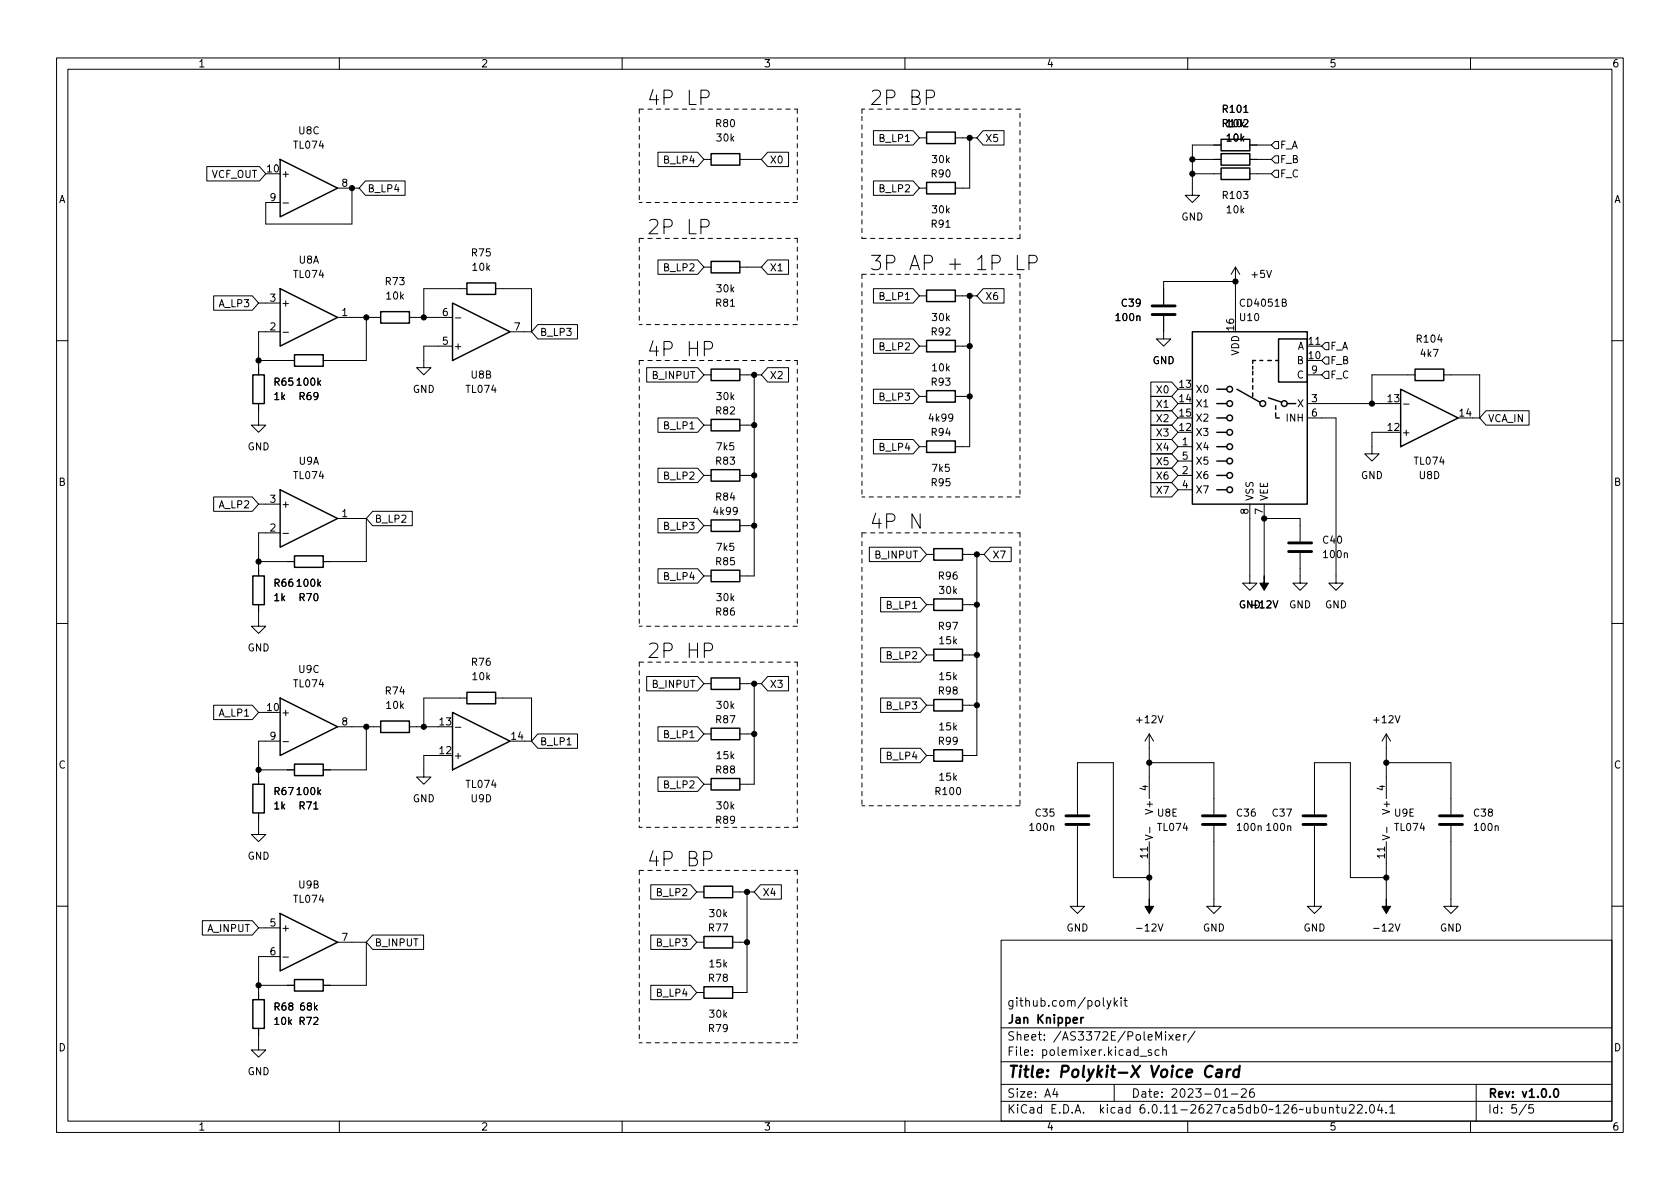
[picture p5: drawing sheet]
<svg xmlns="http://www.w3.org/2000/svg" width="297mm" height="210mm" viewBox="0 0 297 210" stroke-linecap="round" stroke-linejoin="round" font-family="sans-serif">
<g fill="none" stroke="#000" stroke-width=".18">
<path d="M10 10.2h277v190.1h-277zM12 12.2h273v186.1h-273zM60 10.2v2M110 10.2v2M160 10.2v2M210 10.2v2M219.9 19.9h.7M260 10.2v2M36.6 29.5h9.3l1.1 1.2-1.1 1.3h-9.3zM47 30.7h2.5M50 35.9h1M59.7 33.3h3.8"/>
<path d="M62.2 33.3v6.3h-15.2v-3.8h2.5M64.6 32h7v2.5h-7l-1.1-1.2zM116.3 26.9h7l1.2 1.3-1.2 1.3h-7zM124.5 28.2h1.2M130.8 28.2h3.8M135.7 26.9h3.7v2.6h-3.7l-1.1-1.3zM154.4 32h7l1.2 1.3-1.2 1.2h-7zM154.4 23.1h7l1.2 1.3-1.2 1.2h-7zM162.6 24.4h1.2M162.6 33.3h1.2M168.9 24.4h3.8M171.4 24.4v8.9h-2.5"/>
<path d="M173.8 23.1h3.7v2.5h-3.7l-1.1-1.2zM210.8 28.2h5.1M210.8 30.7h5.1M215.9 25.6h-5.1v8.9h1.3l-1.3 1.3-1.3-1.3h1.3M219.9 21.3l.5-.2 .2 .4-.7 .9h.7M221 28.2h3.8M221 25.6h3.8M221 30.7h3.8M225.4 27.6h.7v1.2h-.7l-.6-.6zM225.4 30.1h.7v1.3h-.7l-.6-.7zM225.4 25h.7v1.3h-.7l-.6-.7zM37.8 52.3h6.8l1.1 1.3-1.1 1.3h-6.8z"/>
<path d="M45.7 53.6h3.8M49.5 58.7h-3.8v7.6M50 58.8h1M59.7 56.1h7.6M64.8 56.1v7.6h-7.7M72.4 56.1h7.6M80.5 56.2h1M82.5 51h-7.6v5.1M87.6 51h6.4v7.7M90.2 58.7h3.8M95.1 57.4h7v2.5h-7l-1.1-1.2zM116.3 46h7l1.2 1.2-1.2 1.3h-7z"/>
<path d="M124.5 47.2h1.2M129.1 54.2h.8M130.8 47.2h3.8M135.7 46h3.7v2.5h-3.7l-1.1-1.3zM154.4 59.9h7l1.2 1.3-1.2 1.3h-7zM154.4 51h7l1.2 1.3-1.2 1.3h-7zM162.6 52.3h1.2M167.2 40.2h.8M168.9 52.3h3.8M171.4 52.3v26.7h-2.5M173.8 51h3.7v2.6h-3.7l-1.1-1.3zM201 56l.2-.1h.3v.8"/>
<path d="M205.7 55.9v4h1.3l-1.3 1.3-1.2-1.3h1.2M218.4 47.2v11.5M218.4 47.2l-.7 1.3M218.4 47.2l.8 1.3M218.4 49.8h-12.7v4M224 47.8l.4 1.3 .4-1.3M226.7 53.5l.6-.1 .1-.1-.1-.3-.6-.1v1.3h.5l.2-.2v-.3l-.3-.2M254.5 59.2l-.3 .9h.8M10 60.2h2M45.7 71.4v3.8h1.3l-1.3 1.2-1.3-1.2h1.3M45.7 63.7h6.4M56.3 67.6l.4 .5"/>
<path d="M56.7 67.3l-.5 .5M80 61.2h-5.1v3.8h1.3l-1.3 1.3-1.2-1.3h1.2M114.3 65h9l1.2 1.3-1.2 1.3h-9zM116.3 73.9h7l1.2 1.3-1.2 1.2h-7zM124.5 66.3h1.2M124.5 75.2h1.2M130.8 66.3h3.8M130.8 75.2h2.5M133.3 66.3v35.5h-2.5M135.7 65h3.7v2.6h-3.7l-1.1-1.3zM154.4 68.8h7l1.2 1.3-1.2 1.3h-7zM154.4 77.7h7l1.2 1.3-1.2 1.3h-7z"/>
<path d="M162.6 79h1.2M162.6 61.2h1.2M162.6 70.1h1.2M168.5 73.8l-.3 .2-.3-.1-.2-.1 .2-.5 .3-.1 .2 .1a.84 .84 0 0 1-.3 1.2h-.2M168.9 61.2h2.5M168.9 70.1h2.5M203.5 70.1h3.7l1.1 1.3-1.1 1.2h-3.7zM203.5 75.2h3.7l1.1 1.2-1.1 1.3h-3.7zM203.5 77.7h3.7l1.1 1.3-1.1 1.3h-3.7zM203.5 72.6h3.7l1.1 1.3-1.1 1.3h-3.7zM203.5 67.6h3.7l1.1 1.2-1.1 1.3h-3.7zM208.3 79h2.5"/>
<path d="M208.3 76.4h2.5M208.3 68.8h2.5M208.3 71.4h2.5M208.3 73.9h2.5M231.1 73.9h5.1v29.2h1.3l-1.3 1.3-1.3-1.3h1.3M231.1 63.7h2.6M231.1 61.2h2.6M231.1 71.4h16.5M231.1 66.3h2.6M232.7 60.9h.7M234.3 65.7h.6v1.2h-.6l-.6-.6zM234.3 60.6h.6v1.2h-.6l-.6-.6z"/>
<path d="M234.3 63.1h.6v1.3h-.6l-.6-.7zM247.6 76.4h-5v3.9h1.2l-1.2 1.2-1.3-1.2h1.3M248.2 71.5h.9M250.2 66.3h-7.6v5.1M255.3 66.3h6.3v7.6M257.8 73.9h3.8M262.7 72.6h7.7v2.6h-7.7l-1.1-1.3zM285 60.2h2M37.8 87.9h6.8l1.1 1.2-1.1 1.3h-6.8zM45.7 99.3h6.4M45.7 89.1h3.8M49.5 94.2h-3.8v7.6"/>
<path d="M50 94.3h1M59.7 91.7h5.1M64.8 91.7v7.6h-7.7M65.9 90.4h7v2.6h-7l-1.1-1.3zM116.3 91.7h7l1.2 1.3-1.2 1.2h-7zM116.3 82.8h7l1.2 1.3-1.2 1.2h-7zM124.5 84.1h1.2M124.5 93h1.2M130.4 90.3l-.3 .2-.3-.1-.2-.1 .2-.5 .3-.1 .2 .1a.84 .84 0 0 1-.3 1.2h-.2M130.8 84.1h2.5M130.8 93h2.5M153.7 96.8h9l1.1 1.2-1.1 1.3h-9z"/>
<path d="M163.8 98h1.3M170.2 98h3.8M172.7 98v35.6h-2.5M175.1 96.8h3.7v2.5h-3.7l-1.1-1.3zM203.5 85.3h3.7l1.1 1.3-1.1 1.3h-3.7zM203.5 82.8h3.7l1.1 1.3-1.1 1.2h-3.7zM203.5 80.3h3.7l1.1 1.2-1.1 1.3h-3.7zM208.3 84.1h2.5M208.3 86.6h2.5M208.3 81.5h2.5M221 89.1v14h1.2l-1.2 1.3-1.3-1.3h1.3M223.5 89.1v12.7"/>
<path d="M223.5 91.7h6.4v4.1M229.9 97.8v5.3h1.2l-1.2 1.3-1.3-1.3h1.3M237.7 97.9l.2-.1h.3v.8M10 110.2h2M45.7 106.9v3.8h1.3l-1.3 1.3-1.3-1.3h1.3M56.3 103.2l.4 .5M56.7 102.8l-.5 .5M114.3 119.6h9l1.2 1.3-1.2 1.3h-9zM116.3 100.6h7l1.2 1.2-1.2 1.3h-7zM124.5 101.8h1.2M135.7 119.6h3.7v2.6h-3.7l-1.1-1.3zM155.7 114.5h7l1.1 1.3-1.1 1.3h-7z"/>
<path d="M155.7 105.7h7l1.1 1.2-1.1 1.3h-7zM163.8 106.9h1.3M163.8 115.8h1.3M170.2 106.9h2.5M170.2 115.8h2.5M225.1 106.2l.4 1.3 .4-1.3M285 110.2h2M37.8 124.7h6.8l1.1 1.3-1.1 1.2h-6.8zM45.7 126h3.8M45.7 136.1h6.4M49.5 131.1h-3.8v7.6M50 131.1h1"/>
<path d="M56.7 139.7l-.5 .5M59.7 128.5h7.6M64.8 128.5v7.6h-7.7M72.4 128.5h7.6M80 133.6h-5.1v3.8h1.3l-1.3 1.3-1.2-1.3h1.2M80.5 128.6h1M82.5 123.4h-7.6v5.1M87.6 123.4h6.4v7.7M90.2 131.1h3.8M95.1 129.8h7v2.5h-7l-1.1-1.2zM116.3 128.5h7l1.2 1.3-1.2 1.3h-7zM116.3 137.4h7l1.2 1.3-1.2 1.2h-7z"/>
<path d="M124.5 129.8h1.2M124.5 138.7h1.2M124.5 120.9h1.2M130.8 129.8h2.5M130.8 120.9h3.8M133.3 120.9v17.8h-2.5M155.7 123.4h7l1.1 1.3-1.1 1.3h-7zM155.7 132.3h7l1.1 1.3-1.1 1.3h-7zM163.8 133.6h1.3M163.8 124.7h1.3M170.2 124.7h2.5M203.2 129.8v11.4"/>
<path d="M203.2 129.8l-.8 1.3M203.2 129.8l.8 1.3M203.2 134.9h11.4v9.1M204.8 126.6l.4 1.2 .4-1.2M245.1 129.8v11.4M245.1 129.8l-.8 1.3M245.1 129.8l.8 1.3M245.1 134.9h11.4v9.1M246.7 126.6l.4 1.2 .4-1.2M45.7 143.8v3.8h1.3l-1.3 1.2-1.3-1.2h1.3M55.5 143.1h.7M56.3 140l.4 .5"/>
<path d="M115.1 156.5h7l1.1 1.2-1.1 1.3h-7zM123.2 157.7h1.3M129.5 157.7h3.8M132.1 157.7v17.8h-2.6M134.5 156.5h3.7v2.5h-3.7l-1.2-1.3zM185.8 146.1l.1-.1 .3 .1 .1 .8M190.5 146v14.3h1.3l-1.3 1.2-1.3-1.2h1.3M190.5 144v-9.1h6.3v20.3h6.4M202.5 147.7l1.3 .4-1.3 .4M202.9 149.8v.7M203.2 148.8v10.2M203.3 146.3v.9"/>
<path d="M214.6 146v14.3h1.3l-1.3 1.2-1.2-1.2h1.2M222.5 146.1l.1-.1 .3 .1 .1 .8M227.7 146.1l.2-.1 .3 .1v.8M232.4 146v14.3h1.3l-1.3 1.2-1.3-1.2h1.3M232.4 144v-9.1h6.4v20.3h6.3M244.4 147.7l1.3 .4-1.3 .4M244.8 149.8v.7M245.1 148.8v10.2M245.2 146.3v.9M256.5 146v14.3h1.3l-1.3 1.2-1.2-1.2h1.2M264.4 146.1l.1-.1 .3 .1 .1 .8M10 160.2h2"/>
<path d="M35.8 162.8h8.8l1.1 1.3-1.1 1.2h-8.8zM45.7 164.1h3.8M45.7 174.2h6.4M49.5 169.2h-3.8v7.6M50 169.2h1M59.7 166.6h5.1M64.8 166.6v7.6h-7.7M65.9 165.3h9v2.6h-9l-1.1-1.3zM115.1 174.2h7l1.1 1.3-1.1 1.3h-7zM115.1 165.3h7l1.1 1.3-1.1 1.3h-7zM123.2 166.6h1.3M123.2 175.5h1.3"/>
<path d="M129.5 166.6h2.6M177 166.3h108v32h-108zM195.7 176.9l.4 1M196.4 176.9l-.5 1.4-.2 .1M197 176.4v1.5M197.1 177.4l.5 .5M197.6 176.9l-.6 .6M198.2 176.4v.2M198.2 176.9v1M198.7 176.9h.6M198.9 176.4v1.3l.4 .2M204.8 163.4l.4 1.3 .4-1.3"/>
<path d="M246.7 163.4l.4 1.3 .4-1.3M285 160.2h2M45.7 181.9v3.8h1.3l-1.3 1.2-1.3-1.2h1.3M60 198.3v2M110 198.3v2M160 198.3v2M177 194.8h108M177 191.8h108M177 187.8h108M177 181.8h108M182.5 186.5v.1M182.5 185.7v.1"/>
<path d="M184.6 183.8v.1M184.6 183v.1M197 191.8v3M204.9 185.7l-.4-.1-.3 .3v.4l.2 .3h.5M205.6 185.8l.2-.2 .3 .1 .1 .9M205.6 185.1v1.5M206.6 182.9l.8 1M207.4 182.9l-.8 1M207.9 183.4l.7-.1v-.3l-.5-.1-.2 .2 .1 .8h.6M209.3 182.9v1M209.7 182.9l-.3 .1-.1 .2M210 198.3v2"/>
<path d="M211.3 182.4l-1.3 1.9M217.7 193.5h1.2M219.5 192.7l.6-.2 .2 .2 .1 .3-1 1h1M221.6 192.5a.59 .59 0 0 0-.7 .7v.5l.2 .3h.4l.2-.1 .1-.5-.2-.2-.4-.1-.3 .3M238.6 195.5l.5-.2 .3 .2v.3l-.9 1h.9M240 195.5l.6-.2 .2 .2 .1 .3-1 1h1M241.5 196.7v.1M242.4 195.4l.1-.1a.81 .81 0 0 1 .6 .7 .81 .81 0 0 1-.3 .8h-.2a.81 .81 0 0 1-.5-.6 .81 .81 0 0 1 .3-.8zM243.9 195.3l-.3 1h.9M244.3 195.8v1M245.1 196.7v.1M245.7 195.8l.4-.5v1.5"/>
<path d="M245.7 196.8h.9M260 198.3v2M261 191.8v6.5M271.1 195.3h-.7l-.1 .7 .2-.1 .5 .1 .2 .2-.1 .5-.2 .1-.6-.1"/>
</g>
<path d="M200.2 188.5l1.1 2M201.6 188.5l-1.6 2" fill="none" stroke="#000" stroke-width=".4"/>
<g fill="none" stroke="#000" stroke-width=".25">
<path d="M49.5 28.2l10.2 5.1-10.2 5zM125.7 27.2h5.1v2h-5.1zM163.8 23.4h5.1v2h-5.1zM163.8 32.3h5.1v2h-5.1zM215.9 24.6h5.1v2.1h-5.1zM215.9 27.2h5.1v2h-5.1zM215.9 29.7h5.1v2h-5.1zM49.5 51l10.2 5.1-10.2 5.1zM67.3 55.1h5.1v2h-5.1zM80 53.6l10.2 5.1-10.2 5zM82.5 50h5.1v2.1h-5.1zM125.7 46.2h5.1v2.1h-5.1z"/>
<path d="M163.8 51.3h5.1v2h-5.1zM210.8 58.7h20.3v30.4h-20.3zM226.1 59.9h5v7.7h-5zM44.7 66.3h2v5.1h-2zM52.1 62.7h5v2.1h-5zM125.7 74.2h5.1v2h-5.1zM125.7 65.3h5.1v2h-5.1zM163.8 60.2h5.1v2h-5.1zM163.8 78h5.1v2h-5.1zM163.8 69.1h5.1v2h-5.1zM215.1 71.4h1.8M215.1 73.9h1.8"/>
<path d="M215.1 79h1.8M215.1 76.4h1.8M215.1 68.8h1.8M218.7 68.8l4.1 2.3M221.5 64.8v.5M221.5 65.7v.6M221.5 66.9v.7M221.5 68.2v.6M221.5 69.5v.6M222 63.7h-.5v.6M222.8 63.7h.5M224.2 63.7h.6"/>
<path d="M224.3 70.4l2.3 .7M225.6 73.9h.6M225.6 71.7v.7M225.6 73v.7M225.6 63.7h.5M227.6 71.4h1.5M247.6 68.8l10.2 5.1-10.2 5.1zM250.2 65.3h5.1v2h-5.1zM49.5 86.6l10.2 5.1-10.2 5.1zM52.1 98.3h5v2h-5zM125.7 83.1h5.1v2h-5.1zM125.7 91.9h5.1v2.1h-5.1z"/>
<path d="M165.1 97h5.1v2.1h-5.1zM215.1 86.6h1.8M215.1 84.1h1.8M215.1 81.5h1.8M44.7 101.8h2v5.1h-2zM125.7 100.8h5.1v2.1h-5.1zM125.7 119.9h5.1v2h-5.1zM165.1 105.9h5.1v2h-5.1zM165.1 114.8h5.1v2h-5.1zM44.7 138.7h2v5.1h-2zM49.5 123.4l10.2 5.1-10.2 5.1zM52.1 135.1h5v2.1h-5z"/>
<path d="M67.3 127.5h5.1v2h-5.1zM80 126l10.2 5.1-10.2 5zM82.5 122.4h5.1v2.1h-5.1zM125.7 128.8h5.1v2h-5.1zM125.7 137.7h5.1v2h-5.1zM165.1 123.7h5.1v2h-5.1zM165.1 132.6h5.1v2h-5.1zM124.5 156.7h5v2h-5zM44.7 176.8h2v5.1h-2zM49.5 161.5l10.2 5.1-10.2 5.1zM52.1 173.2h5v2.1h-5zM124.5 174.5h5v2h-5z"/>
<path d="M124.5 165.6h5v2h-5z"/>
<circle cx="217.4" cy="71.4" r=".51"/>
<circle cx="217.4" cy="68.8" r=".51"/>
<circle cx="217.4" cy="79" r=".51"/>
<circle cx="217.4" cy="73.9" r=".51"/>
<circle cx="217.4" cy="76.4" r=".51"/>
<circle cx="223.3" cy="71.4" r=".51"/>
<circle cx="227.1" cy="71.4" r=".51"/>
<circle cx="217.4" cy="81.5" r=".51"/>
<circle cx="217.4" cy="86.6" r=".51"/>
<circle cx="217.4" cy="84.1" r=".51"/>
</g>
<path d="M203.7 54.1h4.1M203.7 55.6h4.1M227.8 96h4.1M227.8 97.5h4.1M188.5 144.3h4M188.5 145.8h4M212.6 144.3h4.1M212.6 145.8h4.1M230.4 144.3h4M230.4 145.8h4M254.5 144.3h4.1M254.5 145.8h4.1" fill="none" stroke="#000" stroke-width=".51"/>
<g fill="#000" stroke="#000" stroke-width=".18">
<path d="M223.5 101.8v1.3h.8l-.8 1.3-.7-1.3h.7zM203.2 159v1.3h.8l-.8 1.2-.8-1.2h.8zM245.1 159v1.3h.8l-.8 1.2-.8-1.2h.8z"/>
<circle cx="62.2" cy="33.3" r=".46"/>
<circle cx="171.4" cy="24.4" r=".46"/>
<circle cx="210.8" cy="30.7" r=".46"/>
<circle cx="210.8" cy="28.2" r=".46"/>
<circle cx="64.8" cy="56.1" r=".46"/>
<circle cx="74.9" cy="56.1" r=".46"/>
<circle cx="171.4" cy="52.3" r=".46"/>
<circle cx="218.4" cy="49.8" r=".46"/>
<circle cx="45.7" cy="63.7" r=".46"/>
<circle cx="133.3" cy="75.2" r=".46"/>
<circle cx="133.3" cy="66.3" r=".46"/>
<circle cx="171.4" cy="70.1" r=".46"/>
<circle cx="171.4" cy="61.2" r=".46"/>
<circle cx="242.6" cy="71.4" r=".46"/>
<circle cx="45.7" cy="99.3" r=".46"/>
<circle cx="133.3" cy="84.1" r=".46"/>
<circle cx="133.3" cy="93" r=".46"/>
<circle cx="172.7" cy="98" r=".46"/>
<circle cx="223.5" cy="91.7" r=".46"/>
<circle cx="172.7" cy="106.9" r=".46"/>
<circle cx="172.7" cy="115.8" r=".46"/>
<circle cx="45.7" cy="136.1" r=".46"/>
<circle cx="64.8" cy="128.5" r=".46"/>
<circle cx="74.9" cy="128.5" r=".46"/>
<circle cx="133.3" cy="129.8" r=".46"/>
<circle cx="133.3" cy="120.9" r=".46"/>
<circle cx="172.7" cy="124.7" r=".46"/>
<circle cx="203.2" cy="134.9" r=".46"/>
<circle cx="245.1" cy="134.9" r=".46"/>
<circle cx="132.1" cy="157.7" r=".46"/>
<circle cx="203.2" cy="155.2" r=".46"/>
<circle cx="245.1" cy="155.2" r=".46"/>
<circle cx="45.7" cy="174.2" r=".46"/>
<circle cx="132.1" cy="166.6" r=".46"/>
</g>
<g fill="none" stroke="#000" stroke-width=".18" stroke-dasharray=".8 .8">
<path d="M113 19.3h28M113 19.3v16.5M141 19.3v16.5M152.4 19.3v1.3M180.3 19.3h-27.9M141 35.8h-28M152.4 20.6v21.6M113 42.2v15.2M113 42.2h28M141 57.4h-28M141 42.2v15.2M152.4 48.5h27.9"/>
<path d="M152.4 42.2h27.9M152.4 48.5v39.4M180.3 48.5v39.4M180.3 42.2v-22.9M113 63.7h28M113 63.7v47M141 63.7v47M152.4 94.2h27.9M152.4 94.2v48.3M180.3 87.9h-27.9M180.3 94.2v48.3M113 117.1v29.2"/>
<path d="M113 117.1h28M141 117.1v29.2M141 110.7h-28M113 153.9h28M113 153.9v30.5M141 153.9v30.5M141 146.3h-28M180.3 142.5h-27.9M141 184.4h-28"/>
</g>
<g font-size="3.5">
<text x="114.3" y="18.6">4P</text>
<text x="121.3" y="18.6">LP</text>
<text x="153.7" y="18.6">2P</text>
<text x="160.7" y="18.6">BP</text>
<text x="114.3" y="41.5">2P</text>
<text x="121.3" y="41.5">LP</text>
<text x="153.7" y="47.8">3P</text>
<text x="160.7" y="47.8">AP +</text>
<text x="172.8" y="47.8">1P</text>
<text x="179.8" y="47.8">LP</text>
<text x="114.3" y="63">4P</text>
<text x="121.3" y="63">HP</text>
<text x="153.7" y="93.5">4P</text>
<text x="160.7" y="93.5">N</text>
<text x="114.3" y="116.4">2P</text>
<text x="121.3" y="116.4">HP</text>
<text x="114.3" y="153.2">4P</text>
<text x="121.3" y="153.2">BP</text>
</g>
<g font-size="2.8">
<text x="178" y="191.2">Title:</text>
<text x="187.3" y="191.2">Polykit-X</text>
<text x="203.7" y="191.2">Voice</text>
<text x="213.5" y="191.2">Card</text>
</g>
<g font-size="2.1">
<text x="178" y="178.5">github.com/polykit</text>
<text x="178" y="184.5">Sheet:</text>
<text x="178" y="181.5">Jan</text>
<text x="183.3" y="181.5">Knipper</text>
<text x="186.2" y="184.5">/AS3372E/PoleMixer/</text>
<text x="178" y="187.2">File:</text>
<text x="184.4" y="187.2">polemixer.kicad_sch</text>
<text x="178" y="197.4">KiCad</text>
<text x="178" y="194.6">Size:</text>
<text x="184.7" y="194.6">A4</text>
<text x="185.7" y="197.4">E.D.A.</text>
<text x="194.6" y="197.4">kicad</text>
<text x="200" y="194.6">Date:</text>
<text x="201.8" y="197.4">6.0.11-2627ca5db0~126~ubuntu22.04.1</text>
<text x="207" y="194.6">2023-01-26</text>
<text x="263" y="194.6">Rev:</text>
<text x="263" y="197.4">Id:</text>
<text x="267.1" y="197.4">5/5</text>
<text x="269.1" y="194.6">v1.0.0</text>
</g>
<g font-size="1.8">
<text x="35" y="12.3">1</text>
<text x="85" y="12.3">2</text>
<text x="135" y="12.3">3</text>
<text x="185" y="12.3">4</text>
<text x="235" y="12.3">5</text>
<text x="285" y="12.3">6</text>
<text x="126.3" y="22.9">R80</text>
<text x="215.9" y="20.3">R101</text>
<text x="216.6" y="22.9">10k</text>
<text x="51.7" y="26.7">TL074</text>
<text x="52.6" y="24.1">U8C</text>
<text x="117.1" y="29.3">B_LP4</text>
<text x="126.5" y="25.4">30k</text>
<text x="136" y="29.3">X0</text>
<text x="155.2" y="25.5">B_LP1</text>
<text x="164.6" y="29.2">30k</text>
<text x="174.1" y="25.5">X5</text>
<text x="216.6" y="25.4">10k</text>
<text x="226.3" y="29.2">F_B</text>
<text x="226.3" y="26.7">F_A</text>
<text x="37.4" y="31.8">VCF_OUT</text>
<text x="47" y="30.5">10</text>
<text x="47.6" y="35.6">9</text>
<text x="49.7" y="31.8">+</text>
<text x="60.3" y="33">8</text>
<text x="64.9" y="34.4">B_LP4</text>
<text x="155.2" y="34.4">B_LP2</text>
<text x="164.4" y="31.8">R90</text>
<text x="215.9" y="35.6">R103</text>
<text x="226.3" y="31.8">F_C</text>
<text x="10.4" y="36.3">A</text>
<text x="164.4" y="40.6">R91</text>
<text x="164.6" y="38.1">30k</text>
<text x="208.8" y="39.4">GND</text>
<text x="216.6" y="38.1">10k</text>
<text x="285.4" y="36.3">A</text>
<text x="52.7" y="47">U8A</text>
<text x="83.2" y="45.7">R75</text>
<text x="47.6" y="53.3">3</text>
<text x="51.7" y="49.5">TL074</text>
<text x="67.9" y="50.8">R73</text>
<text x="68.1" y="53.3">10k</text>
<text x="83.3" y="48.3">10k</text>
<text x="117.1" y="48.4">B_LP2</text>
<text x="126.5" y="52.1">30k</text>
<text x="136" y="48.4">X1</text>
<text x="155.2" y="53.4">B_LP1</text>
<text x="174.1" y="53.4">X6</text>
<text x="221" y="49.5">+5V</text>
<text x="38.6" y="54.7">A_LP3</text>
<text x="47.6" y="58.4">2</text>
<text x="49.7" y="54.6">+</text>
<text x="60.3" y="55.9">1</text>
<text x="78.1" y="55.9">6</text>
<text x="90.8" y="58.4">7</text>
<text x="95.4" y="59.8">B_LP3</text>
<text x="126.3" y="54.6">R81</text>
<text x="164.4" y="59.7">R92</text>
<text x="164.6" y="57.2">30k</text>
<text x="197" y="57.2">100n</text>
<text x="198.1" y="54.6">C39</text>
<text x="218.2" y="58.7" transform="rotate(-90 218.2 58.7)">16</text>
<text x="219" y="57.2">U10</text>
<text x="219" y="54.6">CD4051B</text>
<text x="78.1" y="61">5</text>
<text x="80.1" y="62.2">+</text>
<text x="155.2" y="62.3">B_LP2</text>
<text x="203.7" y="64.8">GND</text>
<text x="219.5" y="63" transform="rotate(-90 219.5 63)">VDD</text>
<text x="229.2" y="64.8">B</text>
<text x="229.4" y="62.2">A</text>
<text x="231.1" y="63.5">10</text>
<text x="231.1" y="61">11</text>
<text x="235.1" y="62.2">F_A</text>
<text x="235.1" y="64.8">F_B</text>
<text x="250.2" y="61">R104</text>
<text x="250.9" y="63.5">4k7</text>
<text x="48.3" y="68.6">R65</text>
<text x="48.3" y="71.1">1k</text>
<text x="52.2" y="68.6">100k</text>
<text x="52.7" y="71.1">R69</text>
<text x="72.9" y="69.9">GND</text>
<text x="82.2" y="69.9">TL074</text>
<text x="83.1" y="67.3">U8B</text>
<text x="115.1" y="67.4">B_INPUT</text>
<text x="126.5" y="71.1">30k</text>
<text x="136" y="67.4">X2</text>
<text x="155.2" y="71.2">B_LP3</text>
<text x="164.4" y="68.6">R93</text>
<text x="164.6" y="66">10k</text>
<text x="204.3" y="69.9">X0</text>
<text x="208.3" y="68.6">13</text>
<text x="208.3" y="71.1">14</text>
<text x="211.3" y="69.9">X0</text>
<text x="229.2" y="67.3">C</text>
<text x="231.7" y="71.1">3</text>
<text x="231.7" y="66">9</text>
<text x="235.1" y="67.3">F_C</text>
<text x="245.1" y="71.1">13</text>
<text x="117.1" y="76.3">B_LP1</text>
<text x="126.3" y="73.7">R82</text>
<text x="164" y="74.9">4k99</text>
<text x="164.4" y="77.5">R94</text>
<text x="204.3" y="72.5">X1</text>
<text x="204.3" y="77.6">X3</text>
<text x="204.3" y="75">X2</text>
<text x="208.3" y="76.2">12</text>
<text x="208.3" y="73.7">15</text>
<text x="211.3" y="77.5">X3</text>
<text x="211.3" y="72.4">X1</text>
<text x="211.3" y="74.9">X2</text>
<text x="227.2" y="74.9">INH</text>
<text x="229.3" y="72.4">X</text>
<text x="231.7" y="73.7">6</text>
<text x="245.1" y="76.2">12</text>
<text x="247.8" y="77.5">+</text>
<text x="257.8" y="73.7">14</text>
<text x="263.1" y="75">VCA_IN</text>
<text x="43.7" y="80">GND</text>
<text x="52.7" y="82.6">U9A</text>
<text x="126.3" y="82.6">R83</text>
<text x="126.5" y="80">7k5</text>
<text x="155.2" y="80.1">B_LP4</text>
<text x="164.6" y="83.8">7k5</text>
<text x="204.3" y="80.1">X4</text>
<text x="204.3" y="82.6">X5</text>
<text x="208.9" y="78.7">1</text>
<text x="208.9" y="83.8">2</text>
<text x="208.9" y="81.3">5</text>
<text x="211.3" y="80">X4</text>
<text x="211.3" y="82.6">X5</text>
<text x="249.8" y="82.6">TL074</text>
<text x="10.3" y="86.3">B</text>
<text x="47.6" y="88.9">3</text>
<text x="51.7" y="85.1">TL074</text>
<text x="117.1" y="85.2">B_LP2</text>
<text x="126.3" y="88.9">R84</text>
<text x="164.4" y="86.4">R95</text>
<text x="204.3" y="87.7">X7</text>
<text x="204.3" y="85.2">X6</text>
<text x="208.9" y="86.4">4</text>
<text x="211.3" y="85.1">X6</text>
<text x="211.3" y="87.6">X7</text>
<text x="222" y="88.6" transform="rotate(-90 222 88.6)">VSS</text>
<text x="224.5" y="88.6" transform="rotate(-90 224.5 88.6)">VEE</text>
<text x="240.6" y="85.1">GND</text>
<text x="250.7" y="85.1">U8D</text>
<text x="285.3" y="86.3">B</text>
<text x="38.6" y="90.3">A_LP2</text>
<text x="47.6" y="94">2</text>
<text x="49.7" y="90.2">+</text>
<text x="60.3" y="91.4">1</text>
<text x="66.2" y="92.8">B_LP2</text>
<text x="117.1" y="94.1">B_LP3</text>
<text x="125.9" y="91.4">4k99</text>
<text x="220.7" y="91.1" transform="rotate(-90 220.7 91.1)">8</text>
<text x="223.3" y="91.1" transform="rotate(-90 223.3 91.1)">7</text>
<text x="126.3" y="100.3">R85</text>
<text x="126.5" y="97.8">7k5</text>
<text x="154.5" y="99.2">B_INPUT</text>
<text x="175.4" y="99.2">X7</text>
<text x="233.7" y="96.5">C40</text>
<text x="233.7" y="99.1">100n</text>
<text x="48.3" y="104.1">R66</text>
<text x="48.3" y="106.7">1k</text>
<text x="52.2" y="104.1">100k</text>
<text x="52.7" y="106.7">R70</text>
<text x="117.1" y="103">B_LP4</text>
<text x="126.5" y="106.7">30k</text>
<text x="165.7" y="102.9">R96</text>
<text x="165.8" y="105.4">30k</text>
<text x="219" y="108">GND</text>
<text x="220.9" y="108">-12V</text>
<text x="227.9" y="108">GND</text>
<text x="234.2" y="108">GND</text>
<text x="126.3" y="109.2">R86</text>
<text x="156.5" y="108">B_LP1</text>
<text x="165.7" y="111.8">R97</text>
<text x="43.7" y="115.6">GND</text>
<text x="52.6" y="119.4">U9C</text>
<text x="83.2" y="118.1">R76</text>
<text x="156.5" y="116.9">B_LP2</text>
<text x="165.8" y="114.3">15k</text>
<text x="47" y="125.7">10</text>
<text x="51.7" y="121.9">TL074</text>
<text x="67.9" y="123.2">R74</text>
<text x="68.1" y="125.7">10k</text>
<text x="83.3" y="120.7">10k</text>
<text x="115.1" y="122">B_INPUT</text>
<text x="126.5" y="125.7">30k</text>
<text x="136" y="122">X3</text>
<text x="156.5" y="125.8">B_LP3</text>
<text x="165.7" y="123.2">R98</text>
<text x="165.8" y="120.7">15k</text>
<text x="38.6" y="127.1">A_LP1</text>
<text x="47.6" y="130.8">9</text>
<text x="49.7" y="127">+</text>
<text x="60.3" y="128.3">8</text>
<text x="77.5" y="128.3">13</text>
<text x="90.2" y="130.8">14</text>
<text x="117.1" y="130.9">B_LP1</text>
<text x="126.3" y="128.3">R87</text>
<text x="165.8" y="129.5">15k</text>
<text x="200.6" y="128.3">+12V</text>
<text x="242.5" y="128.3">+12V</text>
<text x="10.3" y="136.3">C</text>
<text x="77.5" y="133.3">12</text>
<text x="80.1" y="134.6">+</text>
<text x="95.4" y="132.2">B_LP1</text>
<text x="126.3" y="137.2">R88</text>
<text x="126.5" y="134.6">15k</text>
<text x="156.5" y="134.7">B_LP4</text>
<text x="165.7" y="132.1">R99</text>
<text x="285.3" y="136.3">C</text>
<text x="48.3" y="141">R67</text>
<text x="48.3" y="143.5">1k</text>
<text x="52.2" y="141">100k</text>
<text x="52.7" y="143.5">R71</text>
<text x="72.9" y="142.2">GND</text>
<text x="82.2" y="139.7">TL074</text>
<text x="83.1" y="142.2">U9D</text>
<text x="117.1" y="139.8">B_LP2</text>
<text x="126.5" y="143.5">30k</text>
<text x="165.1" y="141">R100</text>
<text x="165.8" y="138.4">15k</text>
<text x="202.9" y="140" transform="rotate(-90 202.9 140)">4</text>
<text x="244.9" y="140" transform="rotate(-90 244.9 140)">4</text>
<text x="126.3" y="146.1">R89</text>
<text x="181.8" y="147.3">100n</text>
<text x="182.8" y="144.8">C35</text>
<text x="204.2" y="144.2" transform="rotate(-90 204.2 144.2)">V+</text>
<text x="204.5" y="144.8">U8E</text>
<text x="204.5" y="147.3">TL074</text>
<text x="218.4" y="144.8">C36</text>
<text x="218.4" y="147.3">100n</text>
<text x="223.7" y="147.3">100n</text>
<text x="224.8" y="144.8">C37</text>
<text x="246.1" y="144.2" transform="rotate(-90 246.1 144.2)">V+</text>
<text x="246.4" y="144.8">U9E</text>
<text x="246.4" y="147.3">TL074</text>
<text x="260.4" y="144.8">C38</text>
<text x="260.4" y="147.3">100n</text>
<text x="43.7" y="152.4">GND</text>
<text x="202.9" y="152" transform="rotate(-90 202.9 152)">11</text>
<text x="244.9" y="152" transform="rotate(-90 244.9 152)">11</text>
<text x="51.7" y="160">TL074</text>
<text x="52.6" y="157.5">U9B</text>
<text x="115.9" y="158.8">B_LP2</text>
<text x="134.8" y="158.8">X4</text>
<text x="36.6" y="165.2">A_INPUT</text>
<text x="47.6" y="163.8">5</text>
<text x="49.7" y="165.1">+</text>
<text x="60.3" y="166.4">7</text>
<text x="66.2" y="167.7">B_INPUT</text>
<text x="115.9" y="167.7">B_LP3</text>
<text x="125.1" y="165.1">R77</text>
<text x="125.2" y="162.6">30k</text>
<text x="188.5" y="165.1">GND</text>
<text x="200.6" y="165.1">-12V</text>
<text x="212.6" y="165.1">GND</text>
<text x="230.4" y="165.1">GND</text>
<text x="242.5" y="165.1">-12V</text>
<text x="254.5" y="165.1">GND</text>
<text x="47.6" y="168.9">6</text>
<text x="125.1" y="174">R78</text>
<text x="125.2" y="171.5">15k</text>
<text x="48.3" y="179.1">R68</text>
<text x="52.8" y="179.1">68k</text>
<text x="115.9" y="176.6">B_LP4</text>
<text x="48.3" y="181.6">10k</text>
<text x="52.7" y="181.6">R72</text>
<text x="125.1" y="182.9">R79</text>
<text x="125.2" y="180.3">30k</text>
<text x="10.3" y="186.3">D</text>
<text x="43.7" y="190.5">GND</text>
<text x="285.3" y="186.3">D</text>
<text x="35" y="200.3">1</text>
<text x="85" y="200.3">2</text>
<text x="135" y="200.3">3</text>
<text x="185" y="200.3">4</text>
<text x="235" y="200.3">5</text>
<text x="285" y="200.3">6</text>
</g>
</svg>
